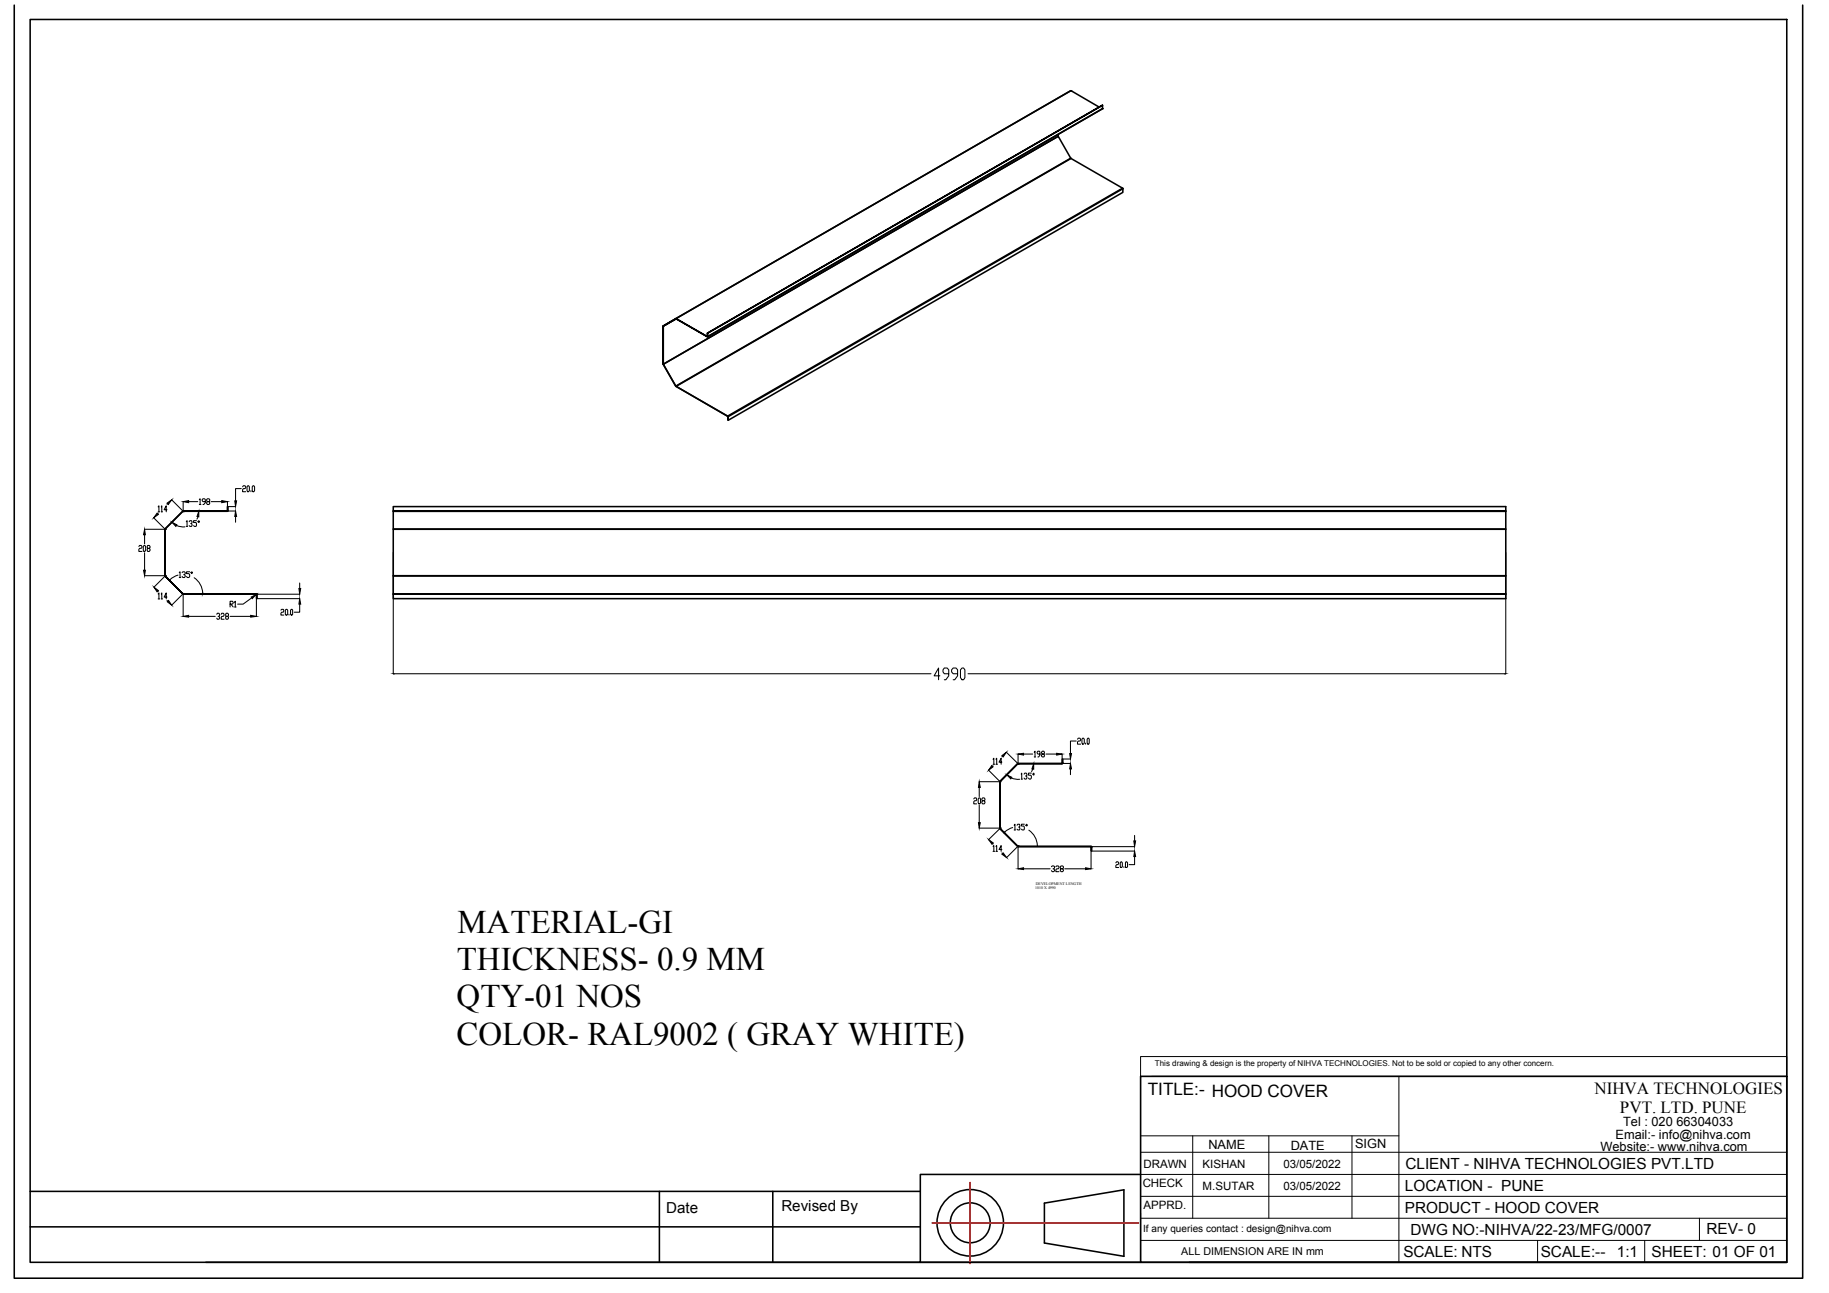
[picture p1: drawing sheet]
<svg xmlns="http://www.w3.org/2000/svg" width="297mm" height="210mm" viewBox="0 0 297 210" stroke-linecap="round" stroke-linejoin="round" font-family="sans-serif">
<!-- layer: 0 -->
<g fill="none" stroke="#000" stroke-width=".25">
<path d="M2.3 .8v206.7h290.5v-206.7M4.9 3.2h285.3v201.7h-285.3zM173.9 14.8h.1M173.9 14.7l-64.1 37M178.5 17.4l-4.6-2.7-64.1 37 5.1 3-5.1-3M179 17.6h.1M179 17.7l-64.1 37M179.1 17.1v.5l-64.2 37M171.9 21.8v.3l-64.2 37M171.9 22.1h.1M173.9 25.7h.1M182.4 30.6v.1"/>
<path d="M107.7 52.9l2.1-1.1-2.1 1.1v6.2zM107.7 52.9l2.1-1.2zM107.7 59.1l64.2-37 2 3.6-64.1 37zM107.7 59.2l2.1 3.5M107.7 59.1v.1M107.7 59.1h.1M109.8 51.8h.1M114.9 54.1l64.2-37zM114.9 54.1v.5v-.5M114.9 54.6h.1M109.8 62.7h.1M109.8 62.7l64.1-37 8.4 4.9-64.1 36.9z"/>
<path d="M109.8 62.7l8.4 4.8M118.2 67.5v.1M118.2 67.6l.1 .6zM118.3 67.6l64.1-37v.6l-64.1 37M26.8 93.4v.1M26.8 85.9v7.6v-7.6M26.8 93.5l2.9 2.9zM26.8 85.9h.1M26.8 93.5h.1M29.7 96.4h.1M29.7 83l-2.9 2.9M29.7 83h.1"/>
<path d="M29.7 83h7.2zM29.7 96.4l11.9 .1zM29.8 83h-.1M36.9 82.2l.1 .7zM37 82.9v.1M41.7 96.4h.1M41.7 96.5h.1M41.7 96.5v.7zM63.9 82.9v-.7h180.6v15h-180.6v-.7M63.9 85.9h180.6M63.9 85.9v7.6M244.5 93.5h-180.6v2.9h180.6l-180.6 .1h180.6"/>
<path d="M244.5 82.9h-180.6v.1h180.6h-180.6v2.9h180.6M244.5 93.5h-180.6M162.4 126.9h.1M162.4 126.9l2.9-3zM162.4 134.4v.1M162.4 126.9v7.5zM162.4 134.5l2.9 2.9zM162.4 126.8v.1M162.4 134.4h.1M165.3 137.4h.1M165.3 124h.1M165.3 123.9l7.2 .1z"/>
<path d="M165.3 137.4h11.9zM165.4 123.9l-.1 .1M172.5 123.9h.1M172.5 123.2l.1 .7zM172.6 123.9h-.1M177.2 137.5h.1M177.2 137.4l.1 .1M177.2 137.5l.1 .7zM185.2 174.7h105v30.2h-105zM4.9 199.2h144.6M4.9 193.4h144.6M107.1 193.4v11.5"/>
<path d="M125.5 193.4v11.5M169.6 195.3l12.9-2.1v10.7l-12.9-2.1zM185.2 190.7h-35.7v14.2h-116.1M149.5 204.9h35.7M193.2 204.9h97"/>
<circle cx="157.6" cy="198.5" r="5.4"/>
<circle cx="157.6" cy="198.5" r="3.2"/>
</g>
<g fill="none" stroke="#000" stroke-width=".16">
<path d="M185.2 171.5h105v3.2h-105zM185.2 174.7v30.2M187 174.7h103.2M227.2 174.7v30.2M185.2 197.8h105M185.2 194.2h105M185.2 190.7h105M185.2 187.1h105M185.2 184.4h42M193.7 184.4v13.4M206.1 184.4v13.4M219.6 184.4v13.4"/>
<path d="M276 197.8v3.6M185.2 201.4h105M249.7 201.4v3.5M267.1 201.4v3.5"/>
</g>
<g fill="none" stroke="#f00" stroke-width=".25">
<path d="M151.4 198.5h.1M151.5 198.5h.1M151.6 198.5h.3M151.9 198.5h.1M152 198.5h.3M152.3 198.5h.1M152.4 198.5h.2M152.6 198.5h.1M152.8 198.5h.2M153 198.5h.1M153.1 198.5h.3M153.4 198.5h.1"/>
<path d="M153.5 198.5h.2M153.7 198.5h.1M153.9 198.5h.2M154.1 198.5h.1M154.2 198.5h.3M154.5 198.5h.1M154.6 198.5h.2M154.8 198.5h.1M155 198.5h.2M155.2 198.5h.1M155.3 198.5h.3M155.6 198.5h.1"/>
<path d="M155.7 198.5h.2M156 198.5h.1M156.1 198.5h.2M156.3 198.5h.1M156.4 198.5h.3M156.7 198.5h.1M156.8 198.5h.2M157.1 198.5h.1M157.2 198.5h.2M157.4 198.5h.1M157.5 198.5h.3M157.6 192v.2"/>
<path d="M157.6 192.3h.1M157.6 192.3v.3M157.6 192.6v.1M157.6 192.7v.2M157.6 193v.1M157.6 193.1v.2M157.6 193.4h.1M157.6 193.4v.3M157.6 193.7v.1M157.6 193.8v.3M157.6 194.1v.1M157.6 194.2v.2"/>
<path d="M157.6 194.5h.1M157.6 194.5v.3M157.6 194.8v.1M157.6 194.9v.3M157.6 195.2v.1M157.6 195.3v.2M157.6 195.6h.1M157.6 195.7v.2M157.6 195.9v.1M157.6 196v.3M157.6 196.3v.1M157.6 196.4v.2"/>
<path d="M157.6 196.7v.1M157.6 196.8v.2M157.6 197v.1M157.6 197.1v.3M157.6 197.4v.1M157.6 197.5v.2M157.6 197.8v.1M157.6 197.9v.2M157.6 198.1v.1M157.6 198.2v.3M157.6 198.5v.1M157.6 198.6v.2"/>
<path d="M157.6 198.9v.1M157.6 199v.2M157.6 199.2v.1M157.6 199.3v.3M157.6 199.6v.1M157.6 199.7v.3M157.8 198.5h.1M157.9 198.5h.2M158.2 198.5h.1M158.3 198.5h.2M158.5 198.5h.1M158.7 198.5h.2"/>
<path d="M158.9 198.5h.1M159 198.5h.2M159.3 198.5h.1M159.4 198.5h.2M159.6 198.5h.1M159.8 198.5h.2M160 198.5h.1M160.1 198.5h.2M160.4 198.5h.1M160.5 198.5h.2M160.7 198.5h.1M160.9 198.5h.2"/>
<path d="M161.1 198.5h.1M161.2 198.5h.2M161.5 198.5h.1M161.6 198.5h.2M161.9 198.5h.1M162 198.5h.2M162.2 198.5h.1M162.3 198.5h.2M162.6 198.5h.1M162.7 198.5h.2M163 198.5h.1M163.1 198.5h.2"/>
<path d="M163.3 198.5h.1M163.4 198.5h.2M163.7 198.5h.1M163.8 198.5h.2M164.1 198.5h.1M164.2 198.5h.2M164.4 198.5h.1M164.5 198.5h.2M164.8 198.5h.1M164.9 198.5h.2M165.2 198.5h.1M165.3 198.5h.2"/>
<path d="M165.5 198.5h.1M165.6 198.5h.2M165.9 198.5h.1M166 198.5h.2M166.3 198.5h.1M166.4 198.5h.2M166.6 198.5h.1M166.7 198.5h.2M167 198.5h.1M167.1 198.5h.2M167.4 198.5h.1M167.5 198.5h.2"/>
<path d="M167.8 198.5h.1M167.8 198.5h.2M168.1 198.5h.1M168.2 198.5h.2M168.5 198.5h.1M168.6 198.5h.2M168.9 198.5h.1M168.9 198.5h.2M169.2 198.5h.1M169.3 198.5h.2M169.6 198.5h.1M169.7 198.5h.2"/>
<path d="M170 198.5h.1M170 198.5h.3M170.3 198.5h.1M170.4 198.5h.2M170.7 198.5h.1M170.8 198.5h.2M171.1 198.5h.1M171.1 198.5h.3M171.4 198.5h.1M171.5 198.5h.2M171.8 198.5h.1M171.9 198.5h.2"/>
<path d="M172.2 198.5h.1M172.2 198.5h.3M172.5 198.5h.1M172.6 198.5h.2M172.9 198.5h.1M173 198.5h.2M173.3 198.5h.1M173.3 198.5h.3M173.6 198.5h.1M173.7 198.5h.2M174 198.5h.1M174.1 198.5h.2"/>
<path d="M174.4 198.5h.1M174.4 198.5h.3M174.7 198.5h.1M174.8 198.5h.2M175.1 198.5h.1M175.2 198.5h.2M175.5 198.5h.1M175.5 198.5h.3M175.8 198.5h.1M175.9 198.5h.2M176.2 198.5h.1M176.3 198.5h.2"/>
<path d="M176.6 198.5h.1M176.6 198.5h.3M176.9 198.5h.1M177 198.5h.2M177.3 198.5h.1M177.4 198.5h.2M177.7 198.5h.1M177.7 198.5h.3M178 198.5h.1M178.1 198.5h.2M178.4 198.5h.1M178.5 198.5h.2"/>
<path d="M178.8 198.5h.1M178.8 198.5h.3M179.1 198.5h.1M179.2 198.5h.2M179.5 198.5h.1M179.6 198.5h.2M179.9 198.5h.1M179.9 198.5h.3M180.2 198.5h.1M180.3 198.5h.3M180.6 198.5h.1M180.7 198.5h.2"/>
<path d="M181 198.5h.1M181.1 198.5h.2M181.3 198.5h.1M181.4 198.5h.3M181.7 198.5h.1M181.8 198.5h.2M182.1 198.5h.1M182.2 198.5h.2M182.4 198.5h.1M182.5 198.5h.3M182.8 198.5h.1M182.9 198.5h.2"/>
<path d="M183.2 198.5h.1M183.3 198.5h.2M183.5 198.5h.1M183.6 198.5h.3M183.9 198.5h.1M184 198.5h.2M184.3 198.5h.1M184.4 198.5h.2M184.6 198.5h.1M184.7 198.5h.2M157.6 200v.1M157.6 200.1v.2"/>
<path d="M157.6 200.3v.1M157.6 200.4v.3M157.6 200.7v.1M157.6 200.8v.3M157.6 201.1v.1M157.6 201.2v.2M157.6 201.5h.1M157.6 201.6v.2M157.6 201.8v.1M157.6 201.9v.3M157.6 202.2v.1M157.6 202.3v.2"/>
<path d="M157.6 202.6h.1M157.6 202.7v.2M157.6 202.9v.1M157.6 203v.3M157.6 203.3v.1M157.6 203.4v.2M157.6 203.7h.1M157.6 203.8v.2M157.6 204v.1M157.6 204.1v.3M157.6 204.4v.1M157.6 204.5v.3"/>
<path d="M157.6 204.8h.1M157.6 204.9v.2"/>
</g>
<g fill="none" stroke="#000" stroke-width=".17">
<path d="M39.2 79.3h-.9v2M39.4 79l.1-.1h.3l.1 .1-.1 .3h-.3l-.1 .2v.3h.5M40.2 78.9l.3 .1v.7l-.1 .1-.3-.1v-.7zM40.8 79.7v.1M41.1 78.9l.2 .1v.7l-.1 .1-.2-.1v-.7zM22.5 88.7l.2-.2h.2l.2 .2-.2 .3h-.2l-.2 .2v.3h.6M23.4 88.5l.3 .2v.7l-.2 .1-.2-.1v-.7zM23.5 85.9h3.3M23.5 93.5h3.3M23.5 86.8v1.5M23.5 89.7v2.9M24 89l-.1-.1 .1-.4h.2l.2 .4-.4 .1-.1 .2 .1 .3h.2l.2-.1-.2-.4"/>
<path d="M25 84.1l1.8 1.8M25.6 96h.1M25.7 96.4l.1-.1v.9M25.7 82.3l.1-.2v1M25.7 97.2h.2M25.7 83.3l-.1 .1M25.7 83.1h.2M26.2 96.4l.1-.1v.9M26.2 82.3l.1-.2v1M26.2 97.2h.2M26.2 83.1h.2M26.8 93.5l-1.8 1.8"/>
<path d="M27.1 96.9h-.4l.3-.6v.9M27.1 82.7h-.4l.3-.6v1M27.1 97.5l.1 .1M27.2 81.8l-.1 .1M27.9 81.1l1.8 1.9M28.7 85.3l.7 .2h.6M28.9 93.4l-.7 .3-.6 .4M29.1 92.9l.1-.1v1M29.1 93.8h.3M29.6 92.9l.1-.1 .4 .1-.1 .4h-.2M29.7 96.4l-1.8 1.8M29.7 81.4v1.6"/>
<path d="M29.7 96.5v3.6M30 93.3l.1 .2-.1 .3h-.3l-.1-.2M30.3 84.7l.1-.2v1M30.3 85.5h.2M30.6 81.4h1.5M30.7 84.7l.1-.2h.3l.1 .3-.2 .2M30.8 92.8h-.5v.3h.4l.1 .2v.3l-.1 .2h-.3l-.1-.2M31 92.9l.1-.1 .2 .1-.2 .2zM31.1 85l.1 .2-.1 .3-.4-.2M31.5 93.8a3.2 3.2 0 0 1 1.4 2.5M31.9 84.5h-.5v.3h.4l.1 .2-.1 .5-.4-.2M32.2 83.9l-.2 .4"/>
<path d="M32.3 84.5l.1 .2-.1 .1-.1-.1zM32.4 81.1l.1-.1v.9M32.4 81.9h.2M33.3 81.4h-.3l-.2-.3 .2-.1 .3 .1v.5l-.3 .3M33.7 81.4l-.1-.1 .1-.3 .4 .1-.2 .3h-.2l-.1 .2 .1 .3h.2l.2-.2-.2-.3M34.3 81.4h1.7M35.2 99.7l.1-.1h.2l.2 .1-.2 .4h-.1M35.9 99.7l.1-.1h.3l.1 .1-.1 .4h-.3l-.1 .1v.3h.5M36.9 81.4v1.6h1.4M37 82.2h1.3M37.4 98.1h.3l.2-.2-.2-.3h-.3v.9M37.5 98.1l.4 .4"/>
<path d="M38.1 97.8l.1-.2v.9M38.1 98.5h.2M38.3 83.8v1M40.9 97.1l-1.4 1h-.9M41.6 96.5h.1M41.6 96.5h7.1M41.6 96.5v3.6M41.7 97.2h7M45.6 99l.1-.1h.3l.1 .1-.1 .4h-.3l-.1 .2v.3h.5M46.3 99l.2-.1 .2 .1v.7l-.1 .2-.3-.2zM46.9 99.7v.2M47.3 98.9l.2 .1-.1 .9-.2-.2v-.7z"/>
<path d="M48.7 98.1v1.3h-.9M48.7 94.6v.9M63.9 89.7v19.7M244.5 89.7v19.7M30.6 100.1h4.4M35.5 100.1l.2 .1-.2 .3h-.2l-.1-.1M36.7 100.1l-.1-.2 .1-.3h.3l.1 .1-.1 .4h-.3l-.1 .1 .1 .3h.3l.1-.1-.1-.3M37.4 100.1h3.3M64 109.4h87.2M152.6 109.7h-.9l.7-1.3v1.9M154.1 109.4h-.7l-.3-.3v-.4l.3-.3h.4l.3 .3v1l-.5 .6h-.2M155.5 109.4h-.7l-.3-.3v-.4l.3-.3h.5l.2 .3v1l-.4 .6h-.3"/>
<path d="M156.2 108.4h.3l.2 .3v1.3l-.2 .3h-.3l-.2-.3v-1.3zM157.2 109.4h87.2M175.8 119.8l.3 .2v.6l-.1 .2-.3-.2v-.6zM176.7 119.8l.2 .2-.1 .8-.2-.2v-.6zM158.1 129.7l.2-.2h.2l.1 .4-.5 .3v.3h.5M159 129.5l.2 .2v.6l-.1 .2-.2-.2v-.6zM159 126.9h3.4M159 134.4h3.4M159 127.8v1.5M159 130.7v2.8M159.6 130l-.1-.3 .1-.2h.2l.2 .4-.4 .1-.1 .2 .1 .3h.2l.2-.2-.2-.3M160.6 125l1.8 1.9"/>
<path d="M161.2 136.9l.1 .1M161.3 137.4l.1-.1v.9M161.3 123.3l.1-.2v1M161.3 138.2h.2M161.3 124.3l-.1 .1M161.3 124.1h.2M161.7 137.4l.2-.1v.9M161.7 123.3l.2-.2v1M161.7 138.2h.3M161.7 124.1h.3M162.4 134.5l-1.8 1.8M162.7 137.9h-.5l.4-.6v.9"/>
<path d="M162.7 123.7h-.5l.4-.6v1M162.7 138.5l.1 .1M162.8 122.8l-.1 .1M163.4 122.1l1.9 1.8M164.2 126.3l.7 .2h.7M164.5 134.3l-.7 .3-.6 .5M164.7 134l.1-.2v.9M164.7 134.7h.2M165.2 134l.1-.2h.3v.3l-.2 .2M165.3 137.4l-1.8 1.8M165.3 122.4v1.5M165.3 137.4v3.6"/>
<path d="M165.6 134.3v.1v.3l-.4-.1M165.8 125.7l.1-.2v1M165.8 126.5h.3M166.2 122.4h1.5M166.3 125.7l.1-.2h.3l.1 .3-.2 .2M166.4 133.8h-.5v.3h.4l.1 .2-.1 .4-.4-.1M166.7 126l.1 .1-.1 .4h-.3l-.1-.2M166.7 133.8l.2 .2-.2 .1-.1-.1zM167.1 134.8a3.2 3.2 0 0 1 1.4 2.5M167.5 125.5h-.5v.3h.4l.1 .2v.3l-.1 .2h-.2l-.2-.2M167.7 124.8l-.2 .5M167.9 125.5l.1 .2-.1 .1-.1-.1z"/>
<path d="M168 122.1l.1-.2v1M168 122.9h.2M168.9 122.4h-.3l-.2-.2 .2-.3h.2l.1 .2v.5l-.2 .3h-.1M169.3 122.4l-.2-.2 .2-.3h.2l.1 .2-.1 .3h-.2l-.2 .2 .2 .3h.2l.1-.1-.1-.4M169.9 122.4h1.7M172.5 122.4v1.5h1.3M172.6 123.2h1.2M173.8 124.8v1M174.8 120.3h-1v2M175 120l.1-.2h.3l.1 .2-.1 .3h-.3l-.1 .2v.3h.5M176.3 120.6v.2M177.3 138.2h7"/>
<path d="M182.1 139.9l.2 .2v.6l-.2 .1-.2-.1v-.6zM182.9 139.9l.2 .2v.6l-.1 .1-.2-.1zM184.3 139.1v1.3h-.9M184.3 137.4h-7.1v3.6M184.3 135.6v.9M166.2 141h4.3M170.8 140.7l.1-.1 .4 .1-.2 .3h-.1M171.1 141l.2 .2-.2 .3h-.2l-.1-.2M171.5 140.7l.1-.1 .4 .1-.1 .3h-.3l-.1 .2v.3h.5M172.3 141l-.1-.1 .1-.3 .4 .1-.1 .3h-.3l-.1 .2 .1 .3h.3l.1-.2-.1-.3M172.9 141h3.4M181.2 140.1l.1-.2h.3l.1 .2-.1 .3h-.3l-.1 .1v.3h.5"/>
<path d="M182.5 140.7v.1"/>
</g>
<g fill="#000" stroke="#000" stroke-width=".16">
<path d="M23.5 85.9l.1 .9h-.3zM23.3 92.6h.3l-.1 .9zM25.5 83.3l.2 .2-.7 .6zM25 95.3l.7 .6-.2 .2zM27.1 81.7l.8-.6-.6 .8zM27.2 97.7l.2-.2 .5 .7zM27.6 94.1l-.1 .1zM27.9 84.8l.8 .4-.1 .3zM29.7 100.1l.9-.2v.3zM29.7 81.4l.9-.1v.3zM32.3 83v.9l-.3-.1zM32.9 96.3v.1z"/>
<path d="M36 81.3l.9 .1-.9 .2zM38.3 83l.1 .8h-.3zM38.1 81.3h.3l-.1 .9zM40.7 99.9l.9 .2-.9 .1zM40.8 96.9l.8-.4-.6 .7zM48.5 95.5h.3l-.1 1zM48.7 97.2l.1 .9h-.3zM63.9 109.4h.1zM244.4 109.4h.1zM159 126.9l.2 .9h-.3zM158.9 133.5h.3l-.2 .9zM161.1 124.3l.2 .2-.7 .5z"/>
<path d="M160.6 136.3l.7 .5-.2 .3zM162.7 122.7l.7-.6-.5 .8zM162.7 138.7l.2-.2 .6 .7zM163.1 135.1v.1zM163.5 125.8l.8 .4-.1 .2zM165.3 122.4l.9-.1v.3zM167.9 124v.9l-.3-.1zM168.5 137.3v.1zM171.6 122.3l.9 .1-.9 .2zM173.8 123.9l.2 .9h-.3zM173.7 122.3h.3l-.2 .9zM184.1 136.5h.3l-.1 .9z"/>
<path d="M184.3 138.2l.1 .9h-.3zM165.3 141l.9-.1v.3zM176.3 140.9l.9 .1-.9 .2z"/>
</g>
<g font-size="5.3">
<text x="74.3" y="151.4">MATERIAL-GI</text>
<text x="74.2" y="157.4">THICKNESS- 0.9 MM</text>
<text x="74.2" y="163.5">QTY-01 NOS</text>
<text x="74.2" y="169.6">COLOR- RAL9002 ( GRAY WHITE)</text>
</g>
<g font-size="2.8">
<text x="186.4" y="177.7">TITLE:- HOOD COVER</text>
<text x="258.9" y="177.7">NIHVA TECHNOLOGIES</text>
<text x="263.1" y="180.7">PVT. LTD. PUNE</text>
</g>
<g font-size="2.5">
<text x="228.2" y="189.7">CLIENT - NIHVA TECHNOLOGIES PVT.LTD</text>
<text x="108.2" y="196.8">Date</text>
<text x="126.9" y="196.6">Revised By</text>
<text x="228.2" y="196.9">PRODUCT - HOOD COVER</text>
<text x="228.2" y="193.3">LOCATION - PUNE</text>
<text x="227.9" y="204">SCALE: NTS</text>
<text x="229.1" y="200.4">DWG NO:-NIHVA/22-23/MFG/0007</text>
<text x="250.2" y="204">SCALE:--</text>
<text x="262.6" y="204">1:1</text>
<text x="268.2" y="204">SHEET: 01 OF 01</text>
<text x="277.1" y="200.4">REV- 0</text>
</g>
<g font-size="2.1">
<text x="262.4" y="184.9">Email:- info@nihva.com</text>
<text x="263.6" y="182.9">Tel : 020 66304033</text>
<text x="196.2" y="186.5">NAME</text>
<text x="209.6" y="186.6">DATE</text>
<text x="220.1" y="186.4">SIGN</text>
<text x="259.9" y="186.8">Website:- www.nihva.com</text>
</g>
<g font-size="1.9">
<text x="185.7" y="189.6">DRAWN</text>
<text x="195.3" y="189.6">KISHAN</text>
<text x="208.4" y="189.6">03/05/2022</text>
<text x="185.6" y="192.8">CHECK</text>
<text x="185.7" y="196.3">APPRD.</text>
<text x="195.3" y="193.1">M.SUTAR</text>
<text x="208.4" y="193.1">03/05/2022</text>
</g>
<text font-size="1.7" x="191.8" y="203.7">ALL DIMENSION ARE IN mm</text>
<text font-size="1.6" x="185.7" y="200.1">If any queries contact : design@nihva.com</text>
<text font-size="1.3" x="187.6" y="173.1">This drawing &amp; design is the property of NIHVA TECHNOLOGIES. Not to be sold or copied to any other concern.</text>
<g font-size=".6">
<text x="168.2" y="143.6">DEVELOPMENT LENGTH</text>
<text x="168.1" y="144.3">1010 X 4990</text>
</g>
</svg>
